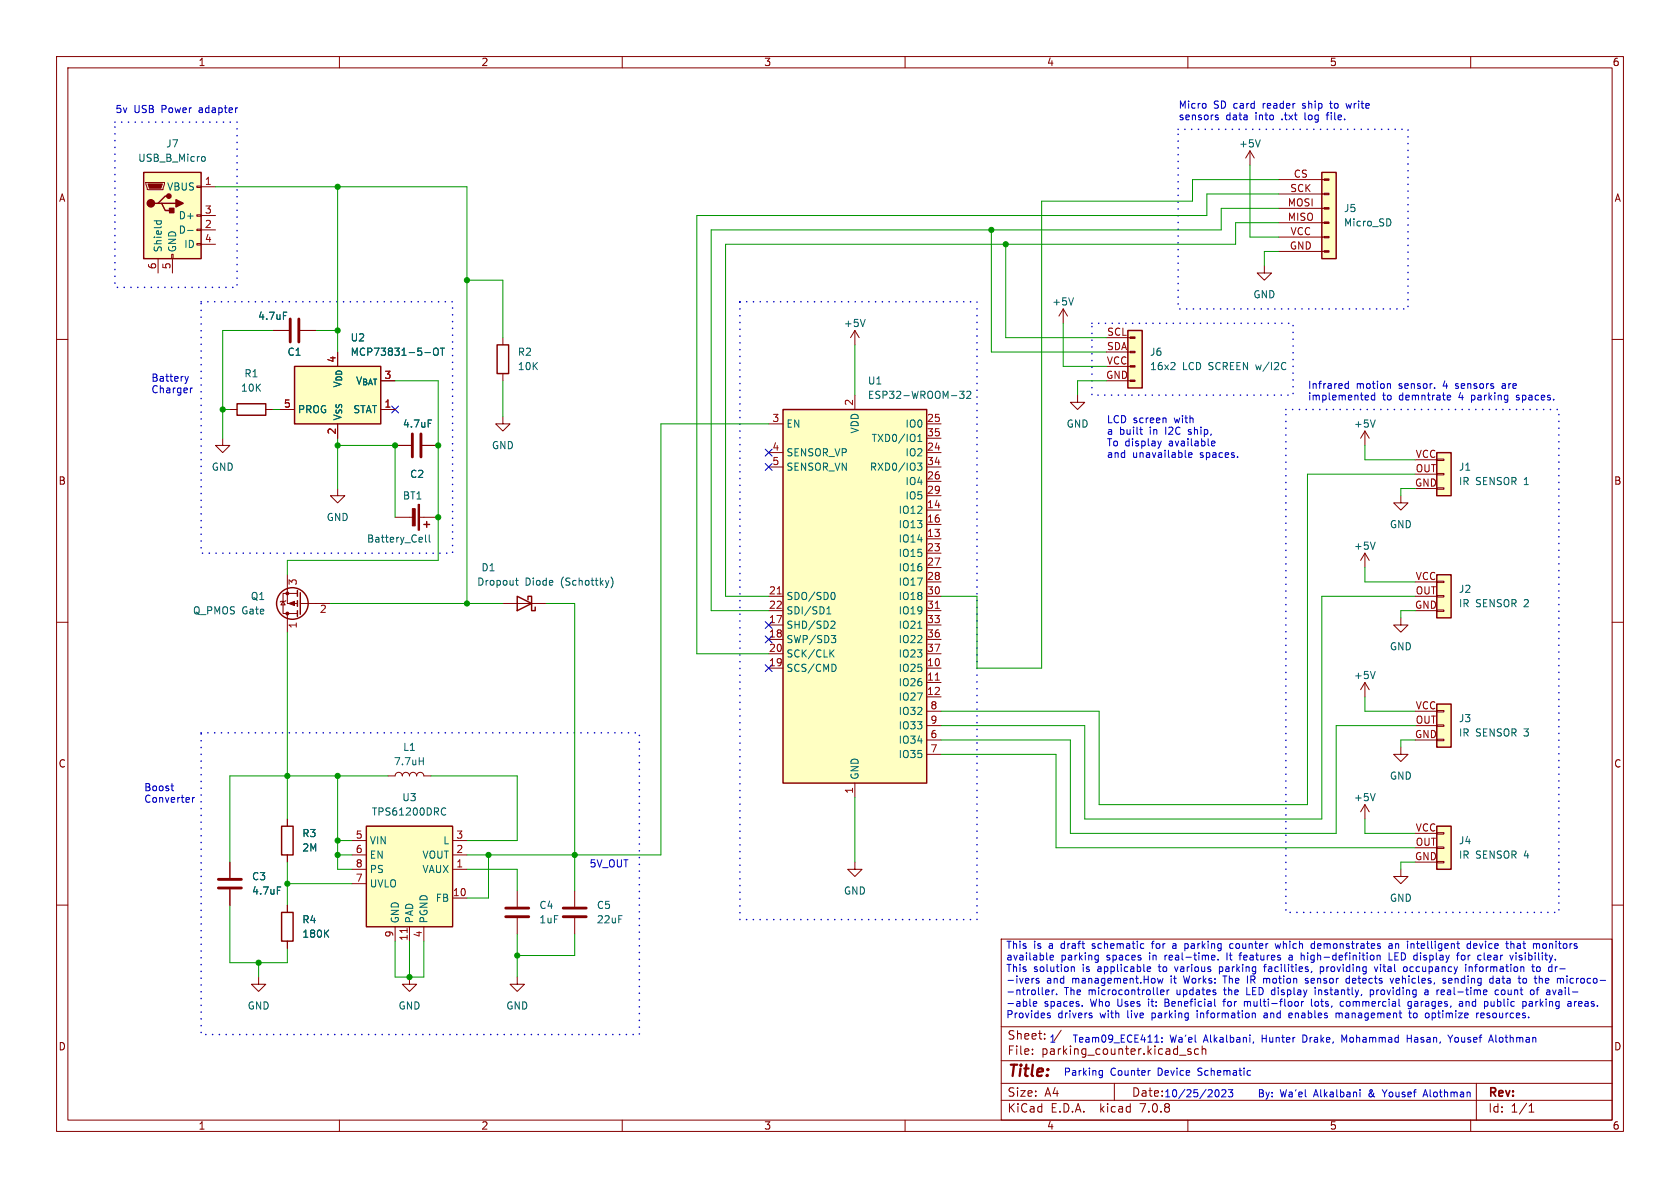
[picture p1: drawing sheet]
<svg xmlns="http://www.w3.org/2000/svg" width="297mm" height="210mm" viewBox="0 0 297 210" stroke-linecap="round" stroke-linejoin="round" font-family="sans-serif">
<g fill="none" stroke="#840000" stroke-width=".18">
<path d="M10 10h277v190h-277zM12 12h273v186h-273zM60 10v2M110 10v2M160 10v2M210 10v2M260 10v2M25.8 32.3h3.3v.2l-.3 1h-2.8zM34.8 38h.8v.2h-.8zM34.8 32.9h.8v.2h-.8zM35.6 33h2.5M35.6 38.1h2.5"/>
<path d="M221 26.7l-.8 1.2M221 26.7v2.5M221 26.7l.7 1.2M226.1 31.8h8M226.1 34.3h8M226.1 36.8h8M226.1 39.4h8M10 60h2M27.9 45.7v2.6M30.4 45h.2v.7h-.2zM30.5 45.7v2.6M34.8 43.1h.8v.2h-.8z"/>
<path d="M34.8 40.5h.8v.3h-.8zM35.6 40.6h2.5M35.6 43.2h2.5M48.3 58.4h2.8M53.1 58.4h2.8M88.9 59.7v1.3M151.1 58.4v2.6M151.1 58.4l-.7 1.3M151.1 58.4l.8 1.3M188 54.6l-.8 1.3M188 54.6v2.6M188 54.6l.7 1.3"/>
<path d="M195.6 59.7h4.2M223.5 47v1.3h1.3l-1.3 1.2-1.3-1.2h1.3M226.1 41.9h8M226.1 44.5h8M285 60h2M39.4 77.5v1.2h1.2l-1.2 1.3-1.3-1.3h1.3M40.6 72.4h1.3M47 72.4h1.3M49.5 72.4h2.6M59.7 74.9v2.6M67.3 72.4h2.5M69.8 78.7h2.8"/>
<path d="M74.7 78.7h2.8M88.9 73.7v1.2h1.3l-1.3 1.3-1.3-1.3h1.3M88.9 66v1.3M135.9 74.9h2.5M151.1 69.9v2.5M163.8 74.9h2.6M163.8 77.5h2.6M190.5 69.9v1.2h1.3l-1.3 1.3-1.3-1.3h1.3M195.6 67.3h3.8M195.6 62.2h3.8M195.6 64.8h3.8M241.3 76.2l-.8 1.3"/>
<path d="M241.3 76.2v2.5M241.3 76.2l.8 1.3M59.7 86.4v1.2h1.3l-1.3 1.3-1.3-1.3h1.3M69.8 91.4h3.4M74.2 91.4h3.3M135.9 80h2.5M135.9 82.6h2.5M163.8 95.3h2.6M163.8 90.2h2.6M163.8 92.7h2.6M163.8 97.8h2.6M163.8 80h2.6"/>
<path d="M163.8 85.1h2.6M163.8 87.6h2.6M163.8 82.6h2.6M241.3 97.8v2.5M241.3 97.8l-.8 1.3M241.3 97.8l.8 1.3M247.6 87.6v1.3h1.3l-1.3 1.3-1.2-1.3h1.2M250.2 86.4h3.8M250.2 83.8h3.8M250.2 81.3h3.8M254 86.2h1.3v.3h-1.3zM254 83.7h1.3v.2h-1.3z"/>
<path d="M254 81.2h1.3v.2h-1.3zM10 110h2M50 106.3l.4 .6h-.7zM50.5 106.2l-.1 .1h-.7l-.2 .1M50.8 101.6v5.1h1.8M50.8 108.5v3.3M52.6 104.9h-2.6v3.6h2.6M53.1 106.7h5.3M88.9 106.7h7.6M135.9 118.1h2.5M135.9 110.5h2.5M135.9 113h2.5"/>
<path d="M135.9 115.6h2.5M135.9 105.4h2.5M135.9 108h2.5M163.8 118.1h2.6M163.8 110.5h2.6M163.8 113h2.6M163.8 115.6h2.6M163.8 105.4h2.6M163.8 108h2.6M163.8 100.3h2.6M163.8 102.9h2.6M247.6 109.2v1.3h1.3l-1.3 1.3-1.2-1.3h1.2"/>
<path d="M250.2 105.4h3.8M250.2 108h3.8M250.2 102.9h3.8M254 107.8h1.3v.3h-1.3zM254 105.3h1.3v.2h-1.3zM254 102.7h1.3v.3h-1.3zM285 110h2M68.6 137.2h1.2a.64 .64 0 0 1 .7-.7 .64 .64 0 0 1 .6 .7 .64 .64 0 0 1 .7-.7 .64 .64 0 0 1 .6 .7 .64 .64 0 0 1 .6-.7 .64 .64 0 0 1 .7 .7 .64 .64 0 0 1 .6-.7 .64 .64 0 0 1 .6 .7h1.3M151.1 138.4v2.6M163.8 120.7h2.6M163.8 123.2h2.6M163.8 130.8h2.6"/>
<path d="M163.8 133.4h2.6M163.8 125.7h2.6M163.8 128.3h2.6M241.3 120.7v2.5M241.3 120.7l-.8 1.2M241.3 120.7l.8 1.2M247.6 132.1v1.3h1.3l-1.3 1.2-1.2-1.2h1.2M250.2 130.8h3.8M250.2 125.7h3.8M250.2 128.3h3.8M254 130.7h1.3v.2h-1.3zM254 128.1h1.3v.3h-1.3z"/>
<path d="M254 125.6h1.3v.3h-1.3zM10 160h2M40.6 152.4v2.8M40.6 157.2v2.8M50.8 144.8v1.3M50.8 151.1v1.3M62.2 153.7h2.6M62.2 151.1h2.6M62.2 148.6h2.6M62.2 156.2h2.6M80 153.7h2.5M80 158.8h2.5"/>
<path d="M80 151.1h2.5M80 148.6h2.5M91.4 157.5v2.8M101.6 157.5v2.8M151.1 152.4v1.3h1.3l-1.3 1.2-1.2-1.2h1.2M241.3 142.2v2.6M241.3 142.2l-.8 1.3M241.3 142.2l.8 1.3M247.6 153.7v1.2h1.3l-1.3 1.3-1.2-1.3h1.2M250.2 152.4h3.8M250.2 149.9h3.8M250.2 147.3h3.8"/>
<path d="M254 152.3h1.3v.2h-1.3zM254 149.7h1.3v.3h-1.3zM254 147.2h1.3v.2h-1.3zM285 160h2M45.7 172.7v1.3h1.3l-1.3 1.3-1.3-1.3h1.3M50.8 160v1.3M50.8 166.4v1.2M69.8 163.8v2.6M72.4 172.7v1.3h1.3l-1.3 1.3-1.3-1.3h1.3M72.4 163.8v2.6M74.9 163.8v2.6M91.4 172.7v1.3h1.3l-1.3 1.3-1.2-1.3h1.2"/>
<path d="M91.4 162.3v2.8M101.6 162.3v2.8M177 166h108v32h-108zM60 198v2M110 198v2M160 198v2M177 194.5h108M177 191.5h108M177 187.5h108M177 181.5h108M182.5 186.3v.1M182.5 185.5v.1"/>
<path d="M184.7 183.6v.1M184.7 182.8v.1M187.6 182.1l-1.3 2M197 191.5v3M208.5 186.5h1.2M210 198v2M210.5 185.5l-.3-.1-.2 .2v.2l.5 .2v.3h-.5M211.9 185.5l-.4-.1-.3 .3v.4l.1 .2h.6M212.5 185.5l.2-.1 .4 .1 .1 .9M212.5 184.9v1.5M260 198v2M261 191.5v6.5"/>
<path d="M270.3 196.6h.9M270.3 195.5l.4-.4v1.5"/>
</g>
<path d="M51.3 56.4v4.1M52.8 56.4v4.1M72.9 76.7v4.1M74.4 76.7v4.1M38.6 157h4.1M38.6 155.4h4.1M89.4 162.1h4.1M89.4 160.5h4.1M99.6 162.1h4M99.6 160.5h4" fill="none" stroke="#840000" stroke-width=".51"/>
<g fill="none" stroke="#006464" stroke-width=".18">
<path d="M27.2 39h1.3M27.7 39v.4M28.5 39v.4M35.9 27.7h.3l.1 .2-.1 .5-.3 .1M222.8 24.7l-.4 1.3M245.8 38.9l.1 .3-.1 .6M33.2 40.7h.9M50.1 55.2h.6M152.9 56.5l-.4 1.2M189.8 52.6l-.4 1.3M75.1 62.3h1M75.7 74.2h.6"/>
<path d="M76.7 61.7l.2-.2a.43 .43 0 0 1 .6 .5v.4a.42 .42 0 0 1-.4 .4 .42 .42 0 0 1-.5-.4zM77.8 61.5h.8M78.2 61.5v1.3M162.3 78h.7M162.3 77.1l.3-.3v1.2M169.6 69.2h.8l-.4 .4 .4 .2v.5l-.2 .1-.6-.1M170.9 69.3l.5-.1 .2 .3-.7 .9h.7M207.5 64.1l.2 .2v.3l-.8 .7h.8M243.1 74.2l-.4 1.3M75.2 94.6v1l.2 .2M75.9 94.6v1l.2 .2M162.2 81.9h.8l-.4 .4 .3 .2v.5l-.2 .1h-.4"/>
<path d="M243.1 95.8l-.4 1.3M91.1 102.6h.5M91.3 102.2v1.1l.3 .1M108 102a1.46 1.46 0 0 1 0 1.9M146.2 108.5h.7M146.2 107.6l.3-.3v1.2M146.9 115.4l.5 .7M147 112.3h.7l-.4 .5 .4 .1v.5l-.2 .2h-.4M147.1 109.8l.4 .1 .1 .3-.8 .9h.8M147.2 104.7a.68 .68 0 0 1 .4 .7 .68 .68 0 0 1-.4 .6M147.4 114.9l-.7 .7M147.6 117.5l.2 .5-.2 .6"/>
<path d="M162.3 111.1h.7M243.1 118.7l-.4 1.3M74.1 134.5h.7M74.8 133.9v1.3M49 156.8h.6M78.3 142.9l.3-.1 .2 .1M78.8 144l-.2 .1-.3-.1M243.1 140.3l-.4 1.2M57.6 165l.5 .7M58.1 164.4l-.7 .7"/>
</g>
<g fill="#ffffc2" stroke="#ffffc2" stroke-width=".18">
<path d="M254 80h2.5v7.6h-2.5z"/>
<path d="M64.8 146.1h15.2v17.7h-15.2z"/>
<path d="M138.4 72.4h25.4v66h-25.4z"/>
<path d="M254 146.1h2.5v7.6h-2.5z"/>
<path d="M52.1 64.8h15.2v10.1h-15.2z"/>
<path d="M25.4 30.5h10.2v15.2h-10.2z"/>
<path d="M254 124.5h2.5v7.6h-2.5z"/>
<path d="M254 101.6h2.5v7.6h-2.5z"/>
<path d="M199.4 58.4h2.5v10.2h-2.5z"/>
<path d="M233.7 30.5h2.5v15.2h-2.5z"/>
</g>
<g fill="none" stroke="#840000" stroke-width=".25">
<path d="M25.4 30.5h10.2v15.2h-10.2zM27.9 35.9h.7l.6 1.3h1.3M28.6 35.9h2.5M29.8 34.7h-.6l-1.3 1.2h-.6M233.7 30.5h2.5v15.2h-2.5zM199.4 58.4h2.5v10.2h-2.5zM41.9 71.4h5.1v2h-5.1zM52.1 64.8h15.2v10.1h-15.2zM87.9 61h2v5h-2zM138.4 72.4h25.4v66h-25.4zM74.9 92.7h1M75.4 92.2v1"/>
<path d="M254 80h2.5v7.6h-2.5zM52.6 104.4v1M52.6 106.2v1M52.6 108v1M53.1 104.8v3.8M91.4 105.4l2.6 1.3-2.6 1.3zM93.3 106v-.6h.7v2.6h.6v-.7M254 101.6h2.5v7.6h-2.5zM254 124.5h2.5v7.6h-2.5zM49.8 146.1h2v5h-2zM64.8 146.1h15.2v17.7h-15.2zM254 146.1h2.5v7.6h-2.5z"/>
<path d="M49.8 161.3h2v5.1h-2z"/>
<circle cx="51.7" cy="106.7" r="2.79"/>
</g>
<g fill="#840000" stroke="#840000" stroke-width=".18">
<path d="M73.9 89.2h.3v4.5h-.3z"/>
<path d="M72.9 89.9h.5v3.1h-.5z"/>
<path d="M26.2 32.5h2.5l-.3 .8h-2z"/>
<path d="M199.8 59.6h.9v.2h-.9z"/>
<path d="M199.8 62.1h.9v.3h-.9z"/>
<path d="M199.8 64.6h.9v.3h-.9z"/>
<path d="M199.8 67.2h.9v.2h-.9z"/>
<path d="M234.1 31.6h.8v.3h-.8z"/>
<path d="M234.1 34.2h.8v.2h-.8z"/>
<path d="M234.1 36.7h.8v.3h-.8z"/>
<path d="M234.1 39.2h.8v.3h-.8z"/>
<path d="M234.1 41.8h.8v.2h-.8z"/>
<path d="M234.1 44.3h.8v.3h-.8z"/>
<path d="M51.1 106.7l1-.4v.8z"/>
<circle cx="50.8" cy="104.9" r=".25"/>
<circle cx="50.8" cy="108.5" r=".25"/>
</g>
<path d="M137.4 105h.7M165.3 107.5h.8M165.3 120.2h.8M72 164.1v.8" fill="none" stroke="#a90000" stroke-width=".18"/>
<g fill="#840000" stroke="#840000" stroke-width=".25">
<path d="M31.1 35.3l1.3 .6-1.3 .7z"/>
<path d="M30 36.8h.7v.8h-.7z"/>
<circle cx="26.7" cy="35.9" r=".63"/>
<circle cx="29.8" cy="34.7" r=".38"/>
</g>
<g fill="none" stroke="#0000c2" stroke-width=".18">
<path d="M213.2 18.4v.6M234.7 20l-.1 1.2M235 18.3h.5M235.2 17.9l.1 1.2M238 18.3l.2 .8 .2-.6M214.9 20.7l.5 .2-.1 .2-.3 .1M214.9 20.4h.4M234.4 20.3h.5M32.7 66.5l.3 .9M33 67.4l-.1 .3M33.3 66.5l-.3 .9M34 68.6l-.3 .2"/>
<path d="M201.5 75.9h.5M201.7 76.6l.3 .2M204.7 78l.3 .8M205 78.8l-.1 .3M205.3 78l-.3 .8M206.1 73.9v.8M214.2 78.8h.5M214.2 78h.4l.2 .3-.6 .1M238.4 67.4v1.3M238.4 67.9l-.4-.1-.2 .3 .1 .5h.5M241.8 69.9l.1 .3-.6 .1M241.9 70.6l-.1 .1"/>
<path d="M243 69.4v1.3M243 69.9h-.3l-.3 .2 .1 .5h.5M245.5 67.8l.3 .2v.7M253.6 68.5v.2M255.9 70.6h.5M255.9 69.9h.4l.2 .3-.6 .1M265.7 67.8l-.1 .1M265.7 68.2l-.2 .2 .2 .3M268.1 70.6l.1 .1M268.3 69.9l-.2 .1 .2 .3M209.6 80.8l.1 .1M210.1 80.4l.6-.1v-.2l-.4-.1-.2 .2 .1 .6h.5"/>
<path d="M218.8 80.7v.2M30.2 138.9h.5M30.5 139.7l.2 .1M34 141v.8M34.4 141l-.4 .2M182.7 172.9h.1M182.7 177.5l.6-.2-.1-.2-.3-.1-.2 .2v.6h.5M183.6 173l-.3-.1-.1 .2v.2l.4 .1v.3h-.4M184.9 175.4l.6-.1-.1-.2-.4-.1-.1 .2v.6h.5M185.2 179.4l.4 .2 .1 .1-.2 .2h-.3M185.2 179.1h.4M185.6 169.3l.6-.1v-.3h-.4l-.2 .1 .1 .6h.5"/>
<path d="M186 175v.8M186.4 175l-.4 .2M186.8 175.7v.1M189.4 170.9v.8M189.4 171l.2-.1 .3 .1v.7M191.3 177.8v.1M192.7 179.5l.3 .1 .1 .1-.2 .2h-.2M192.7 179.1h.3M193.7 170.1h.2M193.8 168.9h.4M194.2 169.6l-.4 .1M194.2 168.9v1l-.2 .2"/>
<path d="M202.1 166.8l.1 .1M202.2 167.6l-.1 .1M202.8 171.1l.2-.2h.2l.2 .2v.1l-.6 .1M202.8 171.6l.2 .1h.4M203.5 166.8h.5M203.8 166.4l-.1 1.3M204.6 172.9l.3 .9 .2-.6 .3 .6 .2-.9M205.2 175.4l.6-.1-.1-.2-.3-.1-.2 .2v.6h.5M206 177.2h.4M206.3 175v.8M206.4 176.6h-.4v1.3h.4M206.7 175l-.4 .2"/>
<path d="M207.7 170.9l.3 .8M207.7 166.8l-.3 .1M207.8 167.2h-.3l-.2 .2 .1 .2 .4 .1M209.6 166.8l.4 .1M210 167.5l-.4 .2M211.6 178.7v.1M211.6 179.1v.8M214.2 169l.2-.1h.2l.2 .1v.2l-.6 .1M214.2 169.5l.2 .2 .3-.1M214.7 177.7l.2 .2M215.3 169.6v.1M215.6 171.7h.3"/>
<path d="M215.6 170.9v1.3M215.9 170.9l-.3 .1M216.2 177h.5M216.5 176.6l-.1 .2v1.1M216.9 168.4v1.3M218 166.9l-.4-.1-.2 .3 .1 .5h.5M219 168.9h.5M219.4 168.4l-.2 .2v1.1M220 177.2l.4-.2 .1 .2M220 177v.9M220.4 174.6v1.2h.6M221.4 179.1h.5v.8"/>
<path d="M223.4 170.9h.5M223.6 172.9l.3 .2M223.7 170.5l-.1 .2v1M223.9 179.1h-.4M223.9 179.4h-.3l-.2 .2 .1 .3h.4M225.4 166.8l.3 .9 .2-.6 .3 .6 .2-.9M227.9 168.9h.5M228.4 179.1h-.4l-.1 .2v.6h.5M228.5 179.4l-.6 .1M228.5 169.2h-.5l-.1 .2 .1 .3 .5-.1M229.3 177l.2 .3v.3l-.2 .3M230.1 177v.9"/>
<path d="M230.4 168.9l.2 .1v.7M230.5 177l-.4 .3M231.2 173l-.3-.1-.1 .2v.2l.4 .1v.3h-.4M231.8 176.6v1.1l.2 .2M231.9 171.7l-.1 .2M231.9 166.9h.5M231.9 167.6h.5M232.4 166.4v1.3M232.5 174.6v.1M232.5 175v.8M232.6 177.1l-.2 .2 .2 .5M233.4 171l.4-.1 .2 .2-.1 .6h-.5"/>
<path d="M233.4 170.9v1.3M236.2 179.2l.4-.1 .1 .2M236.2 179.1v.8M236.7 179.3v.6M236.9 179.1l-.2 .2M237.5 177.1l-.3-.1-.3 .3 .1 .5h.5M238 173.6l.2 .2 .4-.1M238.6 173l-.4-.1-.2 .3M238.6 172.5v1.3M242.2 175.1l.4-.1 .3 .2-.2 .6h-.5M242.2 175v1.3M242.7 168.9l.2 .2v.4l-.2 .2"/>
<path d="M243 170.9l.3 .8 .3-.8M243.5 169l.1-.1h.3l.1 .8M243.5 168.9v.8M245.6 166.9h.5v.8M245.6 168.4v1.3h.6M245.8 172.9l.3 .9 .3-.9M246.1 167.1l-.4 .1-.2 .2 .2 .3 .4-.1M246.7 166.8v.9M246.9 166.8l-.2 .1M247 172.9l-.2 .2v.5l.2 .2M247.4 173.2l-.6 .2M248.1 171.1l.3-.2 .3 .1 .1 .1-.1 .6h-.3l-.3-.2"/>
<path d="M249 179.1h.5M249.2 178.7v1l.3 .2M249.5 177v1.1l-.2 .2-.3-.1M249.5 177.1l-.4-.1-.2 .3 .1 .5h.5M249.8 166.8l.2 .2v.7M250.1 179.1l-.2 .2v.4l.2 .2M251.9 175.1h.5l.1 .7M252.5 175.3l-.5 .1-.1 .1 .1 .3h.5M254.8 175.8h.4M255.2 175l-.4 .1M255.4 175.3l-.6 .1M255.6 173l-.4-.1-.1 .2v.2l.5 .1v.3h-.5"/>
<path d="M256.5 172.9h-.2l-.2 .2 .1 .6 .3 .1M256.7 173.2l-.6 .2M257.5 168.9h.5M258 177.1h.5l.1 .8M258.6 177.3l-.4 .1-.2 .2 .2 .3 .4-.1M258.9 169l-.3-.1-.3 .2 .2 .5 .3 .1 .1-.1M259.1 170.5v.1M259.1 170.9v.8M259.2 177v.9M259.4 177l-.2 .2M259.7 171l.2-.1 .3 .1 .1 .7M259.7 170.9v.8"/>
<path d="M260 166.9l-.4-.1-.2 .3 .1 .5h.5M260 166.4v1.3M261.1 179.1v.8M261.1 167l-.2-.2h-.2l-.2 .2 .1 .6h.5M261.1 167.1l-.6 .1M261.4 179.1l-.3 .2M261.8 179.5l.6-.1-.1-.3h-.3l-.2 .2v.6h.5M262.4 168.4v1.1l.2 .2M263.6 177l.1 .8h.4M263.6 172.9l.4 .1M264 173.7l-.4 .1M264 172.5v1.3"/>
<path d="M264.9 172.9l-.3 .1M264.9 175.1l-.3-.1-.3 .2 .1 .6h.5M265 173.3h-.3l-.2 .2 .1 .2 .4 .1M265.8 175l-.3 .1-.1 .1 .1 .5 .3 .1M267.3 166.8l.3 .2v.7M268 168.4v.2M268 168.9v.8M268.2 167.2v.4M268.6 169.6l.3 .1M268.7 168.9l-.1 .1 .1 .3M269.5 172.9l.3 .1 .1 .2-.1 .5-.3 .1M269.6 177l.2 .3v.3l-.2 .3"/>
<path d="M270.4 177.1h.5v.8M270.8 170.9h.5M270.9 177.3l-.4 .1-.2 .2 .2 .3 .4-.1M271 170.5v1.1l.3 .1M271.1 175.1l.1 .1-.1 .6M271.6 175h.5M271.7 171l.2-.1 .3 .1 .1 .5-.1 .2h-.3l-.2-.1zM271.9 174.6l-.1 .1v1.1M273.3 166.9l-.3-.1-.3 .3 .1 .4 .2 .2 .3-.1M273.3 173v.7M273.8 173.2l-.6 .2M274.5 175l.3 .8 .3-.8"/>
<path d="M275.3 170.9l-.3 .1M275.8 171.3h.9M277 172.5v.1M277 172.9v.9M278.4 177v.9M278.7 177l-.3 .3M279.1 177.1v.7M279.7 177.3l-.6 .2M194.4 190h.5M194.4 189.3h.5M194.9 189.2v1.1l-.1 .1-.3 .1M203.4 189.2l-.3 .1"/>
<path d="M205.4 184.1v.1M205.4 183.4v.2M212.9 183.9h.6M213.2 183l-.5 1.2M215.1 192.6a.68 .68 0 0 1 .4 .7 .68 .68 0 0 1-.4 .6M216 192.7l.5-.1 .2 .4-.8 .9h.8M217.1 192.6h.8l-.4 .5 .4 .1v.6l-.2 .1-.6-.1M220.7 189.2l.4 .1M221.1 190l-.4 .1M223.1 183v1.2M223.1 183.6h.8M230.9 183.1l-.6-.1v1.2l.6-.1"/>
<path d="M238.1 183l-.4 .9-.5-.9v1.2M240.4 192.6v.1M240.4 193v.9M248.8 183.6h.7M248.8 183v1.2M249.5 183v1.2M251.7 193.5h.6M252 192.6l-.4 1.3M256 183l.4 .6M256.4 183.6v.6M256.8 183l-.4 .6M257.2 183.5v.6"/>
<path d="M263.3 183.9h.6M263.6 183l.4 1.2M264.4 183v1.1l.2 .1"/>
</g>
<path d="M20.3 21.6h21.6v29.2h-21.6v-29.2M208.3 22.9h40.6v31.7h-40.6v-31.7M35.6 53.3h44.4v44.5h-44.4v-44.5M130.8 53.3h41.9v109.3h-41.9v-109.3M193 57.2h35.6v12.7h-35.6v-12.7M227.3 72.4h48.3v88.9h-48.3v-88.9M35.6 129.5h77.4v53.4h-77.4v-53.4" fill="none" stroke="#0000c2" stroke-width=".3" stroke-dasharray="0 1.2"/>
<g fill="none" stroke="#009600" stroke-width=".18">
<path d="M38.1 33h44.4v73.7M59.7 33v29.2M221 29.2v12.7h5.1M226.1 36.8h-10.2v3.8h-90.2v67.4h10.2M226.1 31.8h-15.3v3.8h-26.7v82.5h-11.4v-12.7h-6.3M226.1 34.3h-12.7v3.8h-90.2v77.5h12.7M226.1 39.4h-7.7v3.8h-90.1v62.2h7.6M48.3 58.4h-8.9v19.1M55.9 58.4h3.8M82.5 49.5h6.4v10.2M175.3 40.6v21.6h20.3M177.8 43.2v16.5h17.8"/>
<path d="M188 57.2v7.6h7.6M226.1 44.5h-2.6v2.5M39.4 72.4h1.2M48.3 72.4h1.2M59.7 78.7h10.1v12.7M59.7 77.5v8.9M69.8 67.3h7.7v31.8h-26.7v2.5M88.9 67.3v6.4M135.9 74.9h-19.1v76.2h-34.3M151.1 61v8.9M195.6 67.3h-5.1v2.6M241.3 78.7v2.6h8.9"/>
<path d="M250.2 83.8h-19.1v58.4h-36.8v-16.5h-27.9M250.2 86.4h-2.6v1.2M50.8 111.8v33M58.4 106.7h30.5M96.5 106.7h5.1v50.8M241.3 100.3v2.6h8.9M250.2 108h-2.6v1.2M250.2 105.4h-16.5v39.4h-41.9v-16.5h-25.4M59.7 137.2v16.5h2.5M68.6 137.2h-28v15.2M76.2 137.2h15.2v11.4h-8.9M166.4 133.4h20.3v16.5h63.5"/>
<path d="M241.3 123.2v2.5h8.9M250.2 128.3h-14v19h-47v-16.5h-22.8M250.2 130.8h-2.6v1.3M50.8 152.4v7.6M50.8 156.2h11.4M59.7 151.1h2.5M59.7 148.6h2.5M82.5 153.7h8.9v3.8M86.4 151.1v7.7h-3.9M151.1 141v11.4M241.3 144.8v2.5h8.9M250.2 152.4h-2.6v1.3"/>
<path d="M40.6 160v10.2h10.2v-2.6M45.7 170.2v2.5M69.8 166.4v6.3h5.1v-6.3M72.4 166.4v6.3M91.4 165.1v7.6M101.6 165.1v3.8h-10.2"/>
</g>
<path d="M69.2 71.8l1.3 1.2M70.5 71.8l-1.3 1.2M135.3 79.4l1.2 1.2M136.5 79.4l-1.2 1.2M135.3 81.9l1.2 1.3M136.5 81.9l-1.2 1.3M135.3 109.9l1.2 1.2M135.3 117.5l1.2 1.2M135.3 112.4l1.2 1.2M136.5 109.9l-1.2 1.2M136.5 117.5l-1.2 1.2M136.5 112.4l-1.2 1.2" fill="none" stroke="#000084" stroke-width=".18"/>
<g fill="#009600" stroke="#009600" stroke-width=".18">
<circle cx="177.8" cy="43.2" r=".46"/>
<circle cx="175.3" cy="40.6" r=".46"/>
<circle cx="77.5" cy="91.4" r=".46"/>
<circle cx="82.5" cy="106.7" r=".46"/>
<circle cx="77.5" cy="78.7" r=".46"/>
<circle cx="69.8" cy="78.7" r=".46"/>
<circle cx="45.7" cy="170.2" r=".46"/>
<circle cx="50.8" cy="156.2" r=".46"/>
<circle cx="59.7" cy="151.1" r=".46"/>
<circle cx="59.7" cy="148.6" r=".46"/>
<circle cx="50.8" cy="137.2" r=".46"/>
<circle cx="59.7" cy="137.2" r=".46"/>
<circle cx="101.6" cy="151.1" r=".46"/>
<circle cx="72.4" cy="172.7" r=".46"/>
<circle cx="91.4" cy="168.9" r=".46"/>
<circle cx="86.4" cy="151.1" r=".46"/>
<circle cx="82.5" cy="49.5" r=".46"/>
<circle cx="59.7" cy="33" r=".46"/>
<circle cx="59.7" cy="78.7" r=".46"/>
<circle cx="59.7" cy="58.4" r=".46"/>
<circle cx="39.4" cy="72.4" r=".46"/>
</g>
<text font-size="2.8" fill="#840000" x="178" y="190.9">Title:</text>
<g font-size="2.1" fill="#840000">
<text x="178" y="184">Sheet:</text>
<text x="178" y="186.7">File:</text>
<text x="184.1" y="186.7">parking_counter.kicad_sch</text>
<text x="178" y="196.9">KiCad</text>
<text x="178" y="194.1">Size:</text>
<text x="184.7" y="194.1">A4</text>
<text x="185.7" y="196.9">E.D.A.</text>
<text x="194.6" y="196.9">kicad</text>
<text x="200" y="194.1">Date:</text>
<text x="201.8" y="196.9">7.0.8</text>
<text x="263" y="194.3">Rev:</text>
<text x="263" y="196.9">Id:</text>
<text x="267.1" y="196.9">1/1</text>
</g>
<g font-size="1.8" fill="#840000">
<text x="35" y="11.9">1</text>
<text x="85" y="11.9">2</text>
<text x="135" y="11.9">3</text>
<text x="185" y="11.9">4</text>
<text x="235" y="11.9">5</text>
<text x="285" y="11.9">6</text>
<text x="10.3" y="35.9">A</text>
<text x="285.3" y="35.9">A</text>
<text x="10.3" y="85.9">B</text>
<text x="285.3" y="85.9">B</text>
<text x="10.3" y="135.9">C</text>
<text x="285.3" y="135.9">C</text>
<text x="10.3" y="185.9">D</text>
<text x="285.3" y="185.9">D</text>
<text x="35" y="199.9">1</text>
<text x="85" y="199.9">2</text>
<text x="135" y="199.9">3</text>
<text x="185" y="199.9">4</text>
<text x="235" y="199.9">5</text>
<text x="285" y="199.9">6</text>
</g>
<g font-size="1.8" fill="#0000c2">
<text x="20.3" y="20.1">5v</text>
<text x="23.7" y="20.1">USB</text>
<text x="28.6" y="20.1">Power</text>
<text x="35.4" y="20.1">adapter</text>
<text x="208.3" y="19.3">Micro</text>
<text x="208.3" y="21.3">sensors</text>
<text x="214.5" y="19.3">SD card</text>
<text x="216.7" y="21.3">data</text>
<text x="222.1" y="21.3">into</text>
<text x="223.5" y="19.3">reader</text>
<text x="226.9" y="21.3">.txt</text>
<text x="230.7" y="19.3">ship</text>
<text x="231.1" y="21.3">log</text>
<text x="235.2" y="21.3">file.</text>
<text x="235.8" y="19.3">to</text>
<text x="238.9" y="19.3">write</text>
<text x="26.7" y="67.6">Battery</text>
<text x="26.7" y="69.6">Charger</text>
<text x="231.1" y="68.8">Infrared</text>
<text x="231.1" y="70.9">implemented</text>
<text x="239.7" y="68.8">motion</text>
<text x="244.4" y="70.9">to</text>
<text x="247.4" y="68.8">sensor.</text>
<text x="247.5" y="70.9">demntrate</text>
<text x="255.4" y="68.8">4</text>
<text x="257.8" y="68.8">sensors</text>
<text x="258.2" y="70.9">4</text>
<text x="260.6" y="70.9">parking</text>
<text x="266.2" y="68.8">are</text>
<text x="268.7" y="70.9">spaces.</text>
<text x="195.6" y="74.9">LCD screen</text>
<text x="195.6" y="76.9">a</text>
<text x="197.9" y="76.9">built</text>
<text x="203.4" y="76.9">in</text>
<text x="206.3" y="76.9">I2C</text>
<text x="207.7" y="74.9">with</text>
<text x="210.5" y="76.9">ship,</text>
<text x="195.6" y="79">To display</text>
<text x="195.6" y="81">and</text>
<text x="200.2" y="81">unavailable</text>
<text x="206.8" y="79">available</text>
<text x="212.3" y="81">spaces.</text>
<text x="25.4" y="139.9">Boost</text>
<text x="25.4" y="142">Converter</text>
<text x="104.1" y="153.4">5V_OUT</text>
<text x="177.8" y="167.8">This</text>
<text x="182.7" y="167.8">is</text>
<text x="185.5" y="167.8">a</text>
<text x="187.8" y="167.8">draft</text>
<text x="193.6" y="167.8">schematic</text>
<text x="204.3" y="167.8">for</text>
<text x="208.2" y="167.8">a</text>
<text x="210.5" y="167.8">parking</text>
<text x="218.7" y="167.8">counter</text>
<text x="227" y="167.8">which</text>
<text x="233.5" y="167.8">demonstrates</text>
<text x="247.4" y="167.8">an</text>
<text x="250.9" y="167.8">intelligent</text>
<text x="261.7" y="167.8">device</text>
<text x="268.8" y="167.8">that</text>
<text x="273.7" y="167.8">monitors</text>
<text x="177.8" y="169.9">available</text>
<text x="177.8" y="171.9">This</text>
<text x="177.8" y="174">-ivers</text>
<text x="182.7" y="171.9">solution</text>
<text x="185" y="174">and</text>
<text x="187.6" y="169.9">parking</text>
<text x="189.6" y="174">management.How</text>
<text x="191.5" y="171.9">is</text>
<text x="194.3" y="171.9">applicable</text>
<text x="195.7" y="169.9">spaces</text>
<text x="203.4" y="169.9">in</text>
<text x="205.3" y="171.9">to</text>
<text x="206.4" y="169.9">real-time.</text>
<text x="207.3" y="174">it</text>
<text x="208.4" y="171.9">various</text>
<text x="209.8" y="174">Works:</text>
<text x="216.4" y="171.9">parking</text>
<text x="217" y="174">The</text>
<text x="217.5" y="169.9">It</text>
<text x="220" y="169.9">features</text>
<text x="221.4" y="174">IR</text>
<text x="224.4" y="174">motion</text>
<text x="224.6" y="171.9">facilities,</text>
<text x="228.9" y="169.9">a</text>
<text x="231.3" y="169.9">high-definition</text>
<text x="232" y="174">sensor</text>
<text x="234.6" y="171.9">providing</text>
<text x="239.4" y="174">detects</text>
<text x="244.5" y="171.9">vital</text>
<text x="247" y="169.9">LED display</text>
<text x="247.5" y="174">vehicles,</text>
<text x="249.8" y="171.9">occupancy</text>
<text x="257" y="174">sending</text>
<text x="259.5" y="169.9">for</text>
<text x="261" y="171.9">information</text>
<text x="263.3" y="169.9">clear</text>
<text x="265.4" y="174">data</text>
<text x="269.3" y="169.9">visibility.</text>
<text x="270.8" y="174">to</text>
<text x="273" y="171.9">to</text>
<text x="273.8" y="174">the</text>
<text x="278" y="174">microco-</text>
<text x="177.8" y="176">-ntroller.</text>
<text x="177.8" y="178">-able</text>
<text x="184.6" y="178">spaces.</text>
<text x="188.2" y="176">The</text>
<text x="192.5" y="176">microcontroller</text>
<text x="192.9" y="178">Who</text>
<text x="197.8" y="178">Uses</text>
<text x="203.5" y="178">it:</text>
<text x="206.6" y="178">Beneficial</text>
<text x="208.3" y="176">updates</text>
<text x="216.9" y="176">the</text>
<text x="217.2" y="178">for</text>
<text x="221" y="178">multi-floor</text>
<text x="221" y="176">LED display</text>
<text x="233.1" y="178">lots,</text>
<text x="233.5" y="176">instantly,</text>
<text x="238.4" y="178">commercial</text>
<text x="243.5" y="176">providing</text>
<text x="250.6" y="178">garages,</text>
<text x="253.3" y="176">a</text>
<text x="255.7" y="176">real-time</text>
<text x="259.9" y="178">and</text>
<text x="264.5" y="178">public</text>
<text x="266.2" y="176">count</text>
<text x="271.5" y="178">parking</text>
<text x="272.6" y="176">of</text>
<text x="275.7" y="176">avail-</text>
<text x="279.6" y="178">areas.</text>
<text x="177.8" y="180.1">Provides</text>
<text x="185.4" y="184.4">1</text>
<text x="187" y="180.1">drivers</text>
<text x="190.1" y="184.4">Team09_ECE411:</text>
<text x="194.6" y="180.1">with</text>
<text x="199.6" y="180.1">live</text>
<text x="204.1" y="180.1">parking</text>
<text x="207.4" y="184.4">Wa'el</text>
<text x="212.3" y="180.1">information</text>
<text x="213.5" y="184.4">Alkalbani,</text>
<text x="224" y="184.4">Hunter</text>
<text x="224.3" y="180.1">and</text>
<text x="228.9" y="180.1">enables</text>
<text x="231.4" y="184.4">Drake,</text>
<text x="237.4" y="180.1">management</text>
<text x="238.4" y="184.4">Mohammad</text>
<text x="250.2" y="184.4">Hasan,</text>
<text x="250.6" y="180.1">to</text>
<text x="253.7" y="180.1">optimize</text>
<text x="257.8" y="184.4">Yousef</text>
<text x="262.9" y="180.1">resources.</text>
<text x="265.2" y="184.4">Alothman</text>
<text x="188" y="190.2">Parking</text>
<text x="196.3" y="190.2">Counter</text>
<text x="204.8" y="190.2">Device</text>
<text x="212" y="190.2">Schematic</text>
<text x="205.7" y="194.1">10/25/2023</text>
<text x="222.2" y="194.1">By:</text>
<text x="226.3" y="194.1">Wa'el</text>
<text x="232.4" y="194.1">Alkalbani</text>
<text x="242.2" y="194.1">&amp;</text>
<text x="245" y="194.1">Yousef</text>
<text x="252.4" y="194.1">Alothman</text>
</g>
<g font-size="1.8" fill="#006464">
<text x="24.3" y="28.8">USB_B_Micro</text>
<text x="29.3" y="26.3">J7</text>
<text x="218.9" y="26.3">+5V</text>
<text x="29.4" y="33.9">VBUS</text>
<text x="31.5" y="41.5">D-</text>
<text x="31.5" y="39">D+</text>
<text x="237.5" y="37.7">J5</text>
<text x="237.5" y="40.2">Micro_SD</text>
<text x="28.8" y="44.7" transform="rotate(-90 28.8 44.7)">Shield</text>
<text x="31.3" y="44.7" transform="rotate(-90 31.3 44.7)">GND</text>
<text x="32.5" y="44">ID</text>
<text x="221.5" y="52.9">GND</text>
<text x="45.5" y="56.7">4.7uF</text>
<text x="149.1" y="58">+5V</text>
<text x="185.9" y="54.2">+5V</text>
<text x="50.7" y="63.1">C1</text>
<text x="61.9" y="60.6">U2</text>
<text x="61.9" y="63.1">MCP73831-5-OT</text>
<text x="91.4" y="63.1">R2</text>
<text x="91.4" y="65.6">10K</text>
<text x="203.2" y="63.1">J6</text>
<text x="203.2" y="65.6">16x2</text>
<text x="209" y="65.6">LCD SCREEN w/I2C</text>
<text x="42.5" y="69.4">10K</text>
<text x="43.1" y="66.9">R1</text>
<text x="62.8" y="68.2">V_{BAT}</text>
<text x="153.3" y="68.2">U1</text>
<text x="153.3" y="70.7">ESP32-WROOM-32</text>
<text x="52.6" y="73.3">PROG</text>
<text x="60.6" y="74.4" transform="rotate(-90 60.6 74.4)">V_{SS}V_{DD}</text>
<text x="62.4" y="73.3">STAT</text>
<text x="71.1" y="75.8">4.7uF</text>
<text x="138.9" y="75.8">EN</text>
<text x="152" y="76.7" transform="rotate(-90 152 76.7)">VDD</text>
<text x="160" y="75.8">IO0</text>
<text x="188.5" y="75.8">GND</text>
<text x="239.3" y="75.8">+5V</text>
<text x="37.3" y="83.4">GND</text>
<text x="86.9" y="79.6">GND</text>
<text x="138.9" y="80.9">SENSOR_VP</text>
<text x="138.9" y="83.4">SENSOR_VN</text>
<text x="153.7" y="83.4">RXD0/IO3</text>
<text x="154" y="78.3">TXD0/IO1</text>
<text x="160" y="80.9">IO2</text>
<text x="257.8" y="83.4">J1</text>
<text x="71.1" y="88.5">BT1</text>
<text x="72.4" y="84.7">C2</text>
<text x="160" y="86">IO4</text>
<text x="160" y="88.5">IO5</text>
<text x="257.8" y="86">IR</text>
<text x="260.9" y="86">SENSOR 1</text>
<text x="57.7" y="92.3">GND</text>
<text x="158.8" y="91">IO12</text>
<text x="158.8" y="93.6">IO13</text>
<text x="245.6" y="93.6">GND</text>
<text x="64.8" y="96.1">Battery_Cell</text>
<text x="85" y="101.2">D1</text>
<text x="158.8" y="96.1">IO14</text>
<text x="158.8" y="98.7">IO15</text>
<text x="158.8" y="101.2">IO16</text>
<text x="239.3" y="97.4">+5V</text>
<text x="44.2" y="106.3">Q1</text>
<text x="84.3" y="103.7">Dropout</text>
<text x="92.8" y="103.7">Diode</text>
<text x="99.2" y="103.7">(Schottky)</text>
<text x="138.9" y="106.3">SDO/SD0</text>
<text x="158.8" y="103.7">IO17</text>
<text x="158.8" y="106.3">IO18</text>
<text x="257.8" y="105">J2</text>
<text x="257.8" y="107.5">IR</text>
<text x="260.9" y="107.5">SENSOR 2</text>
<text x="34" y="108.8">Q_PMOS Gate</text>
<text x="138.9" y="111.4">SHD/SD2</text>
<text x="138.9" y="113.9">SWP/SD3</text>
<text x="138.9" y="108.8">SDI/SD1</text>
<text x="158.8" y="108.8">IO19</text>
<text x="158.8" y="111.4">IO21</text>
<text x="158.8" y="113.9">IO22</text>
<text x="138.9" y="119">SCS/CMD</text>
<text x="138.9" y="116.4">SCK/CLK</text>
<text x="158.8" y="119">IO25</text>
<text x="158.8" y="116.4">IO23</text>
<text x="245.6" y="115.2">GND</text>
<text x="158.8" y="121.5">IO26</text>
<text x="158.8" y="124.1">IO27</text>
<text x="239.3" y="120.2">+5V</text>
<text x="158.8" y="131.7">IO34</text>
<text x="158.8" y="126.6">IO32</text>
<text x="158.8" y="129.1">IO33</text>
<text x="257.8" y="127.9">J3</text>
<text x="257.8" y="130.4">IR</text>
<text x="260.9" y="130.4">SENSOR 3</text>
<text x="69.5" y="135.5">7.7uH</text>
<text x="71.2" y="132.9">L1</text>
<text x="152" y="137.9" transform="rotate(-90 152 137.9)">GND</text>
<text x="158.8" y="134.2">IO35</text>
<text x="71" y="141.8">U3</text>
<text x="239.3" y="141.8">+5V</text>
<text x="245.6" y="138">GND</text>
<text x="53.3" y="148.2">R3</text>
<text x="65.3" y="149.5">VIN</text>
<text x="65.6" y="144.4">TPS61200DRC</text>
<text x="78.3" y="149.5">L</text>
<text x="257.8" y="149.5">J4</text>
<text x="44.5" y="155.8">C3</text>
<text x="53.3" y="150.7">2M</text>
<text x="65.3" y="152">EN</text>
<text x="65.3" y="154.5">PS</text>
<text x="74.6" y="154.5">VAUX</text>
<text x="74.6" y="152">VOUT</text>
<text x="257.8" y="152">IR</text>
<text x="260.9" y="152">SENSOR 4</text>
<text x="44.5" y="158.3">4.7uF</text>
<text x="65.3" y="157.1">UVLO</text>
<text x="76.9" y="159.6">FB</text>
<text x="95.3" y="160.9">C4</text>
<text x="105.4" y="160.9">C5</text>
<text x="149.1" y="158.3">GND</text>
<text x="245.6" y="159.6">GND</text>
<text x="53.3" y="163.4">R4</text>
<text x="53.3" y="166">180K</text>
<text x="70.7" y="163.3" transform="rotate(-90 70.7 163.3)">GND</text>
<text x="73.3" y="163.3" transform="rotate(-90 73.3 163.3)">PAD</text>
<text x="75.8" y="163.3" transform="rotate(-90 75.8 163.3)">PGND</text>
<text x="95.3" y="163.4">1uF</text>
<text x="105.4" y="163.4">22uF</text>
<text x="43.7" y="178.7">GND</text>
<text x="70.4" y="178.7">GND</text>
<text x="89.4" y="178.7">GND</text>
</g>
<g font-size="1.8" fill="#a90000">
<text x="36.1" y="32.8">1</text>
<text x="228" y="34">SCK</text>
<text x="228.6" y="31.5">CS</text>
<text x="36.1" y="40.4">2</text>
<text x="36.1" y="37.8">3</text>
<text x="227.6" y="39.1">MISO</text>
<text x="227.6" y="36.6">MOSI</text>
<text x="228" y="41.7">VCC</text>
<text x="27.7" y="47.7" transform="rotate(-90 27.7 47.7)">6</text>
<text x="30.2" y="47.7" transform="rotate(-90 30.2 47.7)">5</text>
<text x="36.1" y="42.9">4</text>
<text x="227.9" y="44.2">GND</text>
<text x="195.6" y="59.4">SCL</text>
<text x="59.4" y="64.2" transform="rotate(-90 59.4 64.2)">4</text>
<text x="195.6" y="64.5">VCC</text>
<text x="195.6" y="62">SDA</text>
<text x="67.9" y="67.1">3</text>
<text x="150.9" y="71.8" transform="rotate(-90 150.9 71.8)">2</text>
<text x="195.4" y="67.1">GND</text>
<text x="50.1" y="72.1">5</text>
<text x="59.4" y="76.9" transform="rotate(-90 59.4 76.9)">2</text>
<text x="67.9" y="72.1">1</text>
<text x="136.5" y="74.7">3</text>
<text x="163.8" y="74.7">25</text>
<text x="163.8" y="77.2">35</text>
<text x="136.5" y="79.8">4</text>
<text x="136.5" y="82.3">5</text>
<text x="163.8" y="79.8">24</text>
<text x="163.8" y="82.3">34</text>
<text x="250.2" y="83.6">OUT</text>
<text x="250.2" y="81">VCC</text>
<text x="163.8" y="89.9">14</text>
<text x="163.8" y="84.8">26</text>
<text x="163.8" y="87.4">29</text>
<text x="250.1" y="86.1">GND</text>
<text x="163.8" y="95">13</text>
<text x="163.8" y="92.5">16</text>
<text x="163.8" y="97.5">23</text>
<text x="163.8" y="100.1">27</text>
<text x="52.8" y="103.6" transform="rotate(-90 52.8 103.6)">3</text>
<text x="135.8" y="105.2">21</text>
<text x="135.8" y="107.7">22</text>
<text x="163.8" y="102.6">28</text>
<text x="163.8" y="105.2">30</text>
<text x="163.8" y="107.7">31</text>
<text x="250.1" y="107.7">GND</text>
<text x="250.2" y="105.2">OUT</text>
<text x="250.2" y="102.6">VCC</text>
<text x="52.8" y="111.2" transform="rotate(-90 52.8 111.2)">1</text>
<text x="56.4" y="108.7">2</text>
<text x="135.8" y="110.2">17</text>
<text x="135.8" y="112.8">18</text>
<text x="163.8" y="110.2">33</text>
<text x="163.8" y="112.8">36</text>
<text x="135.8" y="117.9">19</text>
<text x="135.8" y="115.3">20</text>
<text x="163.8" y="117.9">10</text>
<text x="163.8" y="115.3">37</text>
<text x="163.8" y="120.4">11</text>
<text x="163.8" y="122.9">12</text>
<text x="164.4" y="125.5">8</text>
<text x="250.2" y="125.5">VCC</text>
<text x="164.4" y="130.6">6</text>
<text x="164.4" y="128">9</text>
<text x="250.1" y="130.6">GND</text>
<text x="250.2" y="128">OUT</text>
<text x="164.4" y="133.1">7</text>
<text x="150.9" y="140.4" transform="rotate(-90 150.9 140.4)">1</text>
<text x="62.8" y="148.3">5</text>
<text x="80.6" y="148.3">3</text>
<text x="250.2" y="149.6">OUT</text>
<text x="250.2" y="147.1">VCC</text>
<text x="62.8" y="150.9">6</text>
<text x="62.8" y="156">7</text>
<text x="62.8" y="153.4">8</text>
<text x="80.6" y="153.4">1</text>
<text x="80.6" y="150.9">2</text>
<text x="250.1" y="152.1">GND</text>
<text x="80" y="158.5">10</text>
<text x="69.6" y="165.8" transform="rotate(-90 69.6 165.8)">9</text>
<text x="72.1" y="166.4" transform="rotate(-90 72.1 166.4)">11</text>
<text x="74.7" y="165.8" transform="rotate(-90 74.7 165.8)">4</text>
</g>
</svg>
